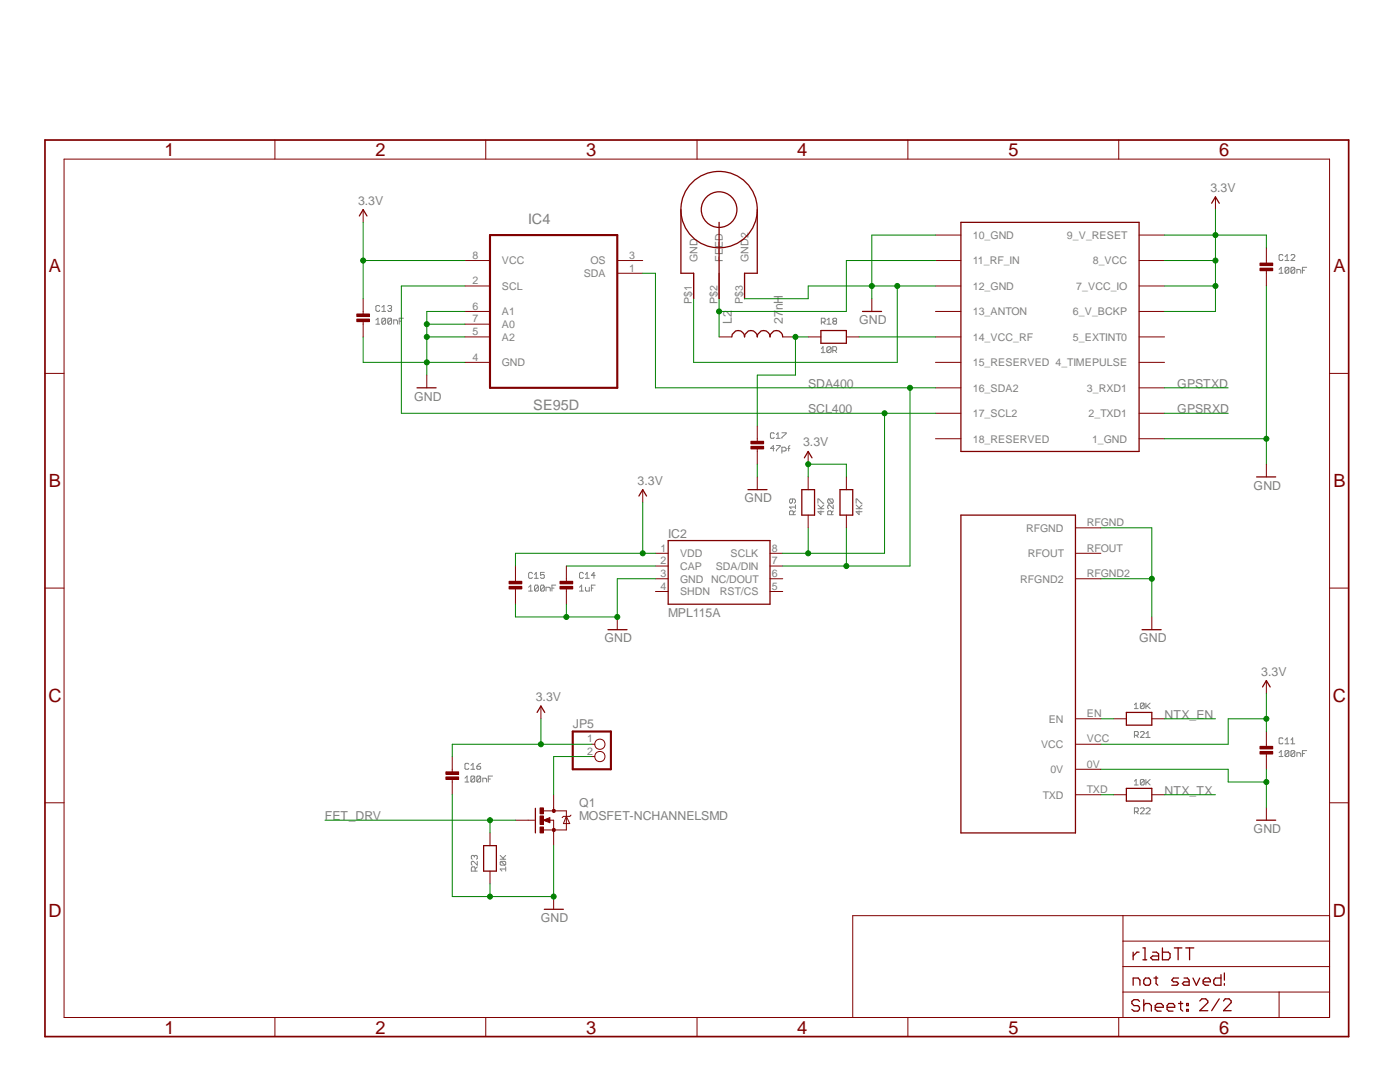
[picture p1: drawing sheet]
<svg xmlns="http://www.w3.org/2000/svg" width="279mm" height="216mm" viewBox="0 0 279 216" stroke-linecap="round" stroke-linejoin="round" font-family="sans-serif">
<g fill="none" stroke="#808080" stroke-width=".2">
<path d="M255.3 53.8l.4-.5v1.2M255.3 54.5h.7M256 51l-.1-.2h-.5l-.1 .2v.7l.1 .3h.5l.1-.3M256.5 51.2l.4-.4v1.2M256.5 52h.7M257.2 53.5l-.2-.2h-.4l-.1 .2v.8M257.2 53.5v.8l-.2 .2h-.4l-.1-.2M257.2 53.5l-.7 .8M257.6 51l.2-.2h.4l.2 .2v.2l-.8 .8h.8M258.4 53.5l-.2-.2h-.4l-.2 .2v.8M258.4 53.5v.8l-.2 .2h-.4l-.2-.2M258.4 53.5l-.8 .8"/>
<path d="M258.8 54.5v-.7h.5l.3 .1v.6M259.9 53.9h.4M260.8 53.3h-.9v1.2M75 63.8l.4-.3v1.2M75 64.7h.8M75.8 61.1l-.2-.1-.6 .1v.8l.3 .2h.3l.2-.2M76.2 62.1h.8M76.2 61.3l.4-.3v1.1M77 63.7v.7l-.2 .3h-.4l-.2-.3M77 63.7l-.2-.2h-.4l-.2 .2v.7M77 63.7l-.8 .7M77.4 61.1l.2-.1h.4l.1 .1-.1 .5"/>
<path d="M77.7 61.6h.3M78 61.6l.1 .1-.1 .4h-.4l-.2-.2M78.1 63.7v.7l-.1 .3h-.4l-.2-.3M78.1 63.7l-.1-.2h-.4l-.2 .2v.7M78.1 63.7l-.7 .7M78.6 64.7v-.9h.6l.1 .3v.6M79.7 64.1h.4M80.5 63.5h-.8v1.2M163.9 69.6l.4-.4v1.2M163.9 70.4h.8M163.9 64.3h.6l.2-.2v-.4l-.2-.2h-.6v1.2M164.3 64.3l.4 .4"/>
<path d="M165 64.7h.9M165 63.8l.4-.3v1.2M165.9 69.4v.8l-.3 .2-.6-.2M165.9 69.4l-.3-.2h-.3l-.3 .2v.8M165.9 69.4l-.9 .8M166.2 69.9h.6l.2-.1-.2-.6h-.6v1.2M166.5 64.1l-.3-.3v-.1l.3-.2h.3l.2 .2-.2 .4M166.5 64.1l-.3 .2 .3 .4h.3l.2-.3-.2-.3M166.5 64.1h.3M166.6 69.9l.4 .5M154.5 89.5h-.7l.5-.6v1.1M154.5 86.5l-.2-.1h-.4l-.1 .1v.8l.1 .2h.4l.2-.2"/>
<path d="M154.9 88.9h.8l-.8 1.1M154.9 87.5h.8M154.9 86.7l.4-.3v1.1M156 86.4h.9v.1l-.9 .8v.2M156 90h.6l.3-.2v-.3l-.3-.3h-.6v1.2M157.2 89.5h.4M157.6 88.9l-.2 .2v.9M158.2 99.6v.6l-.3 .2h-.2l-.1-.2 .1-.6h.8l.2 .2v.4l-.2 .2M165.4 99.6h.7l.2 .2-.2 .6M165.4 99.6l-.2 .2 .2 .6h.7M165.4 99.6l.7 .8M105.5 117.9h.8"/>
<path d="M105.5 117.2l.4-.4v1.1M106.3 114.5l-.2-.3h-.4l-.2 .3v.7l.2 .2h.4l.2-.2M106.7 115.4h.7M106.7 114.6l.3-.4v1.2M107.4 117v.8l-.1 .1h-.5l-.1-.1M107.4 117l-.1-.2h-.5l-.1 .2v.8M107.4 117l-.7 .8M108.6 117v.8l-.1 .1h-.5l-.1-.1M108.6 117l-.1-.2h-.5l-.1 .2v.8M108.6 114.2h-.7v.6l.3-.2 .4 .2v.4l-.1 .2h-.5l-.1-.2M108.6 117l-.7 .8M109 117.9v-.7h.6l.2 .1v.6"/>
<path d="M110.2 117.3h.4M110.9 116.8h-.7v1.1M115.7 117.2l.4-.4v1.1M115.7 117.9h.7M116.4 114.5l-.2-.3h-.4l-.1 .3v.7l.1 .2h.4l.2-.2M116.8 117.2v.6l.2 .1h.6v-.7M116.8 115.4h.8M116.8 114.6l.4-.4v1.2M118 117.3h.4M118.8 116.8h-.8v1.1M118.8 114.8h-.8l.5-.6v1.2M158.3 102.7v-.6l-.1-.2h-.5l-.1 .2v.6h1.1"/>
<path d="M158.7 101.9l-.4 .5M158.7 101.2h-1.1l.3 .3M158.7 100.8v.7M163.2 101.5h1.2M163.2 100.8l.8 .7M163.2 100.4v-.8l1.2 .8M163.8 101.9v.8l-.6-.6h1.2M164.4 100.8l-.6 .5M165.9 102.7v-.6l-.1-.2h-.4l-.2 .2v.6h1.1M166.3 100.8v.7l-.8-.7h-.1l-.2 .2v.3l.2 .2M166.3 101.9l-.4 .5M170.9 101.5h1.1"/>
<path d="M170.9 100.4v-.8l1.1 .8M170.9 100.8l.7 .7M171.4 101.9v.8l-.5-.6h1.1M172 100.8l-.6 .5M92.8 155.3l.4-.4v1.1M92.8 156h.8M93.6 152.5l-.2-.2h-.4l-.2 .2v.8l.2 .2h.4l.2-.2M94 153.5h.7M94 152.7l.4-.4v1.2M94.7 155v.9l-.1 .1h-.5l-.1-.1M94.7 155l-.1-.1h-.5l-.1 .1v.9M94.7 155l-.7 .9"/>
<path d="M95.2 152.9h.6l.1 .4-.1 .2h-.5l-.1-.2zM95.9 155v.9l-.1 .1h-.5l-.1-.1M95.9 155l-.1-.1h-.5l-.1 .1v.9M95.9 155l-.7 .9M95.9 152.3l-.4 .2-.3 .4M96.4 156v-.7h.5l.2 .1v.6M97.5 155.4h.4M98.3 154.9h-.8v1.1M226.4 140.6l.3-.3v1.1M226.4 155.9l.3-.4v1.1M226.4 141.4h.8M226.4 156.6h.8"/>
<path d="M226.4 146.7h.6l.2-.1v-.5l-.2-.1h-.6v1.2M226.7 146.7l.5 .5M227.6 146.1l.2-.1h.4l.1 .1v.3l-.7 .8h.7M228.3 140.5v.7l-.1 .2h-.4l-.2-.2M228.3 140.5l-.1-.2h-.4l-.2 .2v.7M228.3 155.7l-.1-.2h-.4l-.2 .2v.8M228.3 155.7v.8l-.1 .1h-.4l-.2-.1M228.3 140.5l-.7 .7M228.3 155.7l-.7 .8M228.7 140.3v1.1M228.7 155.5v1.1M228.7 147.2h.8"/>
<path d="M228.7 146.4l.4-.4v1.2M228.9 140.9l.6 .5M228.9 156l.6 .6M229.5 140.3l-.8 .8M229.5 155.5l-.8 .8M255.3 150.2l.4-.4v1.2M255.3 151h.7M256 147.4l-.1-.2h-.5l-.1 .2v.9l.1 .1h.5l.1-.1M256.5 148.4h.7M256.5 147.7l.4-.5v1.2M257.2 149.9v.9l-.2 .2h-.4l-.1-.2M257.2 149.9l-.2-.1h-.4l-.1 .1v.9"/>
<path d="M257.2 149.9l-.7 .9M257.6 148.4h.8M257.6 147.7l.4-.5v1.2M258.4 149.9v.9l-.2 .2h-.4l-.2-.2M258.4 149.9l-.2-.1h-.4l-.2 .1v.9M258.4 149.9l-.8 .9M258.8 151v-.8h.5l.3 .2v.6M259.9 150.4h.4M260.8 149.8h-.9v1.2M94.7 170.9l-.2-.2-.4 .2v.4l.1 .1M94.7 170.9l.1-.2 .4 .2v.4l-.1 .1M94.7 170.9v.1"/>
<path d="M94.8 173.8v-.6l-.1-.2h-.5l-.1 .2v.6h1.1M95.2 171.9v.7l-.7-.7h-.3l-.1 .1v.5l.1 .1M95.2 173l-.4 .4M99.8 171.4h1.1M99.8 170.7l.8 .7M100 171.9h.8l.1 .1v.5l-.1 .1M100 171.9l-.2 .1v.5l.2 .1h.8M100 171.9l.8 .7M100.9 173.4h-1.1l.4 .4M100.9 173v.8M100.9 170.7l-.6 .6M226.4 162h.6l.2-.2v-.4l-.2-.2h-.6v1.2"/>
<path d="M226.7 162l.5 .4M227.6 161.4l.2-.2h.4l.1 .2v.2l-.7 .8h.7M228.7 161.4l.2-.2 .6 .2v.2l-.8 .8h.8"/>
</g>
<g fill="none" stroke="#800000" stroke-width=".2">
<path d="M12.8 31.8h252.5v171.2h-252.5zM54.9 27.9v3.9M96.9 27.9v3.9M139.1 27.9v3.9M181.2 27.9v3.9M223.3 27.9v3.9M186.7 46.9h5.1M186.7 52h5.1M186.7 57.1h5.1M227.3 46.9h5.1M227.3 52h5.1M227.3 57.1h5.1"/>
<path d="M9 74.5h3.8M186.7 62.1h5.1M186.7 67.2h5.1M186.7 72.3h5.1M186.7 77.4h5.1M227.3 62.1h5.1M227.3 67.2h5.1M227.3 72.3h5.1M227.3 77.4h5.1M265.3 74.5h3.9M186.7 82.5h5.1M186.7 87.5h5.1"/>
<path d="M227.3 82.5h5.1M227.3 87.5h5.1M252.7 92.6v2.6M9 117.3h3.8M214.6 105.3h5.1M214.6 110.4h5.1M214.6 115.5h5.1M265.3 117.3h3.9M214.6 143.4h5.1M214.6 148.5h5.1M214.6 153.5h5.1M214.6 158.6h5.1"/>
<path d="M252.7 148.5v.7M252.7 150.2v.8M9 160.2h3.8M252.7 161.1v2.6M265.3 160.2h3.9M224.1 198h41.2M224.1 182.7v20.3M224.1 192.9h41.2M224.1 187.8h41.2M255.3 198v5M265.3 182.7h-95.1v20.3M54.9 203v3.8"/>
<path d="M96.9 203v3.8M139.1 203v3.8M181.2 203v3.8M223.3 203v3.8"/>
</g>
<g fill="none" stroke="#800000" stroke-width=".25">
<path d="M191.8 44.4h35.5v45.7h-35.5zM250.8 95.2h3.8M191.8 102.8h22.8v63.4h-22.8zM250.8 163.7h3.8M226.1 190v1.5M226.1 196.6v-1.4h1.1l.3 .4v1M227.3 190h-.4l-.8 .8M227.4 199.8l-.3-.3h-.8l-.4 .3v.4l.4 .5h.8l.3 .3v.4l-.3 .4h-.8l-.4-.4M228.1 189.1h.4v2.4M228.1 191.5h.8M228.3 199.5v2.3M228.6 195.2h.7l.3 .4v.7l-.3 .3h-.7l-.3-.3v-.7z"/>
<path d="M230 190h.8l.4 .3v1.2h-1.2l-.4-.4 .4-.3h1.2M230.3 195.2h.8M230.7 194.8v1.5l.4 .3M232 189.1v2.4h1.2l.3-.4v-.8l-.3-.3h-1.2M234.4 189.1h1.5M235.1 189.1v2.4M235.2 195.2h-1l-.4 .4 .4 .3h.7l.3 .4-.3 .3h-1.1M235.6 199.8v1.6l.5 .4M236.3 195.2h.7l.3 .4v1h-1l-.3-.3 .3-.4h1M236.6 189.1h1.7M237.4 189.1v2.4M238.1 195.2l.7 1.4 .6-1.4"/>
<path d="M239.4 199.7l.5-.4h.7l.4 .4v.4l-1.6 1.6h1.6M240.1 195.9h1.5v-.3l-.4-.4h-.7l-.4 .4v.7l.4 .3h.7M243.3 199.3l-1.5 2.4M243.7 194.5v2.1h-1.1l-.4-.3v-.7l.4-.4h1.1M244.2 199.7l.3-.4h.8l.4 .4v.4l-1.5 1.6h1.5M244.3 194.1v1.5M244.3 196.3v.3M228.3 200.7l.3-.5h.8l.4 .5v1.1M230.5 201h1.7v-.3l-.5-.5h-.7l-.5 .5v.7l.5 .4h.7M232.9 201h1.5v-.3l-.3-.5h-.8l-.4 .5v.7l.4 .4h.8M235.2 200.2h.9M236.8 200.2h.4v.5h-.4z"/>
<path d="M236.8 201.4h.4v.4h-.4z"/>
</g>
<path d="M9 27.9h260.2v178.9h-260.2z" fill="none" stroke="#800000" stroke-width=".34"/>
<path d="M251.5 149.9h2.5v.6h-2.5z" fill-rule="evenodd" fill="#800000"/>
<path d="M251.5 149.9h2.5v.6h-2.5z" fill="none" stroke="#800000" stroke-width=".2"/>
<path d="M251.5 148.9h2.5v.5h-2.5z" fill-rule="evenodd" fill="#800000"/>
<path d="M252.7 52v.7M252.7 53.8v.7M251.5 148.9h2.5v.5h-2.5zM252.7 146v2.5M252.7 151v2.5" fill="none" stroke="#800000" stroke-width=".2"/>
<path d="M251.5 53.5h2.5v.5h-2.5z" fill-rule="evenodd" fill="#800000"/>
<path d="M251.5 53.5h2.5v.5h-2.5z" fill="none" stroke="#800000" stroke-width=".2"/>
<path d="M251.5 52.5h2.5v.5h-2.5z" fill-rule="evenodd" fill="#800000"/>
<g fill="none" stroke="#800000" stroke-width=".2">
<path d="M242.6 39.3v2.5M174 59.6v2.5M251.5 52.5h2.5v.5h-2.5zM252.7 49.4v2.6M252.7 54.5v2.6M72.5 62.1v.8M72.5 63.9v.8M143.5 67.2h2.5M156.2 67.2h2.5M161.3 67.2h2.5M168.9 67.2h2.5M161.3 95.2v2.5"/>
<path d="M168.9 95.2v2.5M161.3 102.8v2.5M168.9 102.8v2.5M229.9 123.1v2.5M252.7 135.8v2.5"/>
</g>
<path d="M241.8 40.6l.8-1.3 .7 1.3M146 67.2a1.27 1.27 0 0 1 1.3-1.2 1.27 1.27 0 0 1 1.3 1.2 1.27 1.27 0 0 1 1.3-1.2 1.27 1.27 0 0 1 1.2 1.2 1.27 1.27 0 0 1 1.3-1.2 1.27 1.27 0 0 1 1.3 1.2 1.27 1.27 0 0 1 1.2-1.2 1.27 1.27 0 0 1 1.3 1.2M163.8 66h5.1v2.5h-5.1zM172.1 62.1h3.8M160 97.7h2.6v5.1h-2.6zM167.6 97.7h2.6v5.1h-2.6zM227.9 125.6h3.8M252 137.1l.7-1.3 .8 1.3" fill="none" stroke="#800000" stroke-width=".25"/>
<path d="M71.2 63.7h2.5v.5h-2.5z" fill-rule="evenodd" fill="#800000"/>
<path d="M71.2 63.7h2.5v.5h-2.5z" fill="none" stroke="#800000" stroke-width=".2"/>
<path d="M71.2 62.7h2.5v.5h-2.5z" fill-rule="evenodd" fill="#800000"/>
<g fill="none" stroke="#800000" stroke-width=".2">
<path d="M72.5 41.8v2.6M72.5 59.6v2.5M71.2 62.7h2.5v.5h-2.5zM72.5 64.7v2.5M85.2 74.8v2.6M161.3 90.1v2.5M113 115.5v.7M113 117.3v.7M130.8 110.4h2.5M130.8 112.9h2.5M130.8 115.5h2.5M130.8 118h2.5"/>
<path d="M153.7 110.4h2.5M153.7 112.9h2.5M153.7 115.5h2.5M153.7 118h2.5"/>
</g>
<path d="M71.7 43.1l.8-1.3 .7 1.3M83.2 77.4h3.8M160.5 91.4l.8-1.3 .8 1.3M133.3 107.9h20.4v12.7h-20.4z" fill="none" stroke="#800000" stroke-width=".25"/>
<path d="M111.8 117h2.5v.5h-2.5z" fill-rule="evenodd" fill="#800000"/>
<path d="M111.8 117h2.5v.5h-2.5z" fill="none" stroke="#800000" stroke-width=".2"/>
<path d="M111.8 116h2.5v.5h-2.5z" fill-rule="evenodd" fill="#800000"/>
<path d="M102.9 115.5v.7M102.9 117.3v.7M111.8 116h2.5v.5h-2.5zM113 112.9v2.6M113 118v2.6" fill="none" stroke="#800000" stroke-width=".2"/>
<path d="M101.6 117h2.5v.5h-2.5z" fill-rule="evenodd" fill="#800000"/>
<path d="M101.6 117h2.5v.5h-2.5z" fill="none" stroke="#800000" stroke-width=".2"/>
<path d="M101.6 116h2.5v.5h-2.5z" fill-rule="evenodd" fill="#800000"/>
<path d="M128.3 97.7v2.5M101.6 116h2.5v.5h-2.5zM102.9 112.9v2.6M102.9 118v2.6M123.2 123.1v2.5M105.4 163.7h1.3M108.5 163.7l1.2-.5v1zM108.5 161.8h4.5v3.8h-4.5M109.6 163.7h.9v2.5M110.5 161.1v.7M113 162.9l.7 1.4h-1.3zM114 162.6l-.3 .3h-1.3l-.2 .3" fill="none" stroke="#800000" stroke-width=".2"/>
<path d="M127.5 99l.8-1.3 .7 1.3M121.3 125.6h3.8M106.8 161.3v4.9" fill="none" stroke="#800000" stroke-width=".25"/>
<path d="M109.6 163.4l-.9 .3 .9 .2v-.2h-.2" fill="none" stroke="#800000" stroke-width=".34"/>
<path d="M110.3 165.4h.4v.5h-.4z" fill-rule="evenodd" fill="#800000"/>
<path d="M110.3 165.4h.4v.5h-.4z" fill="none" stroke="#800000" stroke-width=".2"/>
<path d="M110.3 161.5h.4v.6h-.4z" fill-rule="evenodd" fill="#800000"/>
<path d="M110.3 161.5h.4v.6h-.4z" fill="none" stroke="#800000" stroke-width=".2"/>
<path d="M107.8 165h.7v1.2h-.7z" fill-rule="evenodd" fill="#800000"/>
<path d="M107.8 165h.7v1.2h-.7z" fill="none" stroke="#800000" stroke-width=".2"/>
<path d="M107.8 161.2h.7v1.2h-.7z" fill-rule="evenodd" fill="#800000"/>
<path d="M107.8 161.2h.7v1.2h-.7z" fill="none" stroke="#800000" stroke-width=".2"/>
<path d="M107.8 162.8h.7v1.7h-.7z" fill-rule="evenodd" fill="#800000"/>
<g fill="none" stroke="#800000" stroke-width=".2">
<path d="M90.3 153.5v.8M90.3 155.3v.7M107.9 140.9v2.5M110.5 158.6v2.5M118.1 148.5h.6M118.1 151h.6M97.8 166.2v2.5M97.8 173.8v2.6M102.9 163.7h2.5M107.8 162.8h.7v1.7h-.7zM110.5 166.2v2.5M110.5 178.9v2.5"/>
<circle cx="119.7" cy="151" r="1.02"/>
<circle cx="119.7" cy="148.5" r="1.02"/>
</g>
<path d="M107.2 142.2l.7-1.3 .8 1.3M96.5 168.7h2.6v5.1h-2.6zM108.6 181.4h3.8" fill="none" stroke="#800000" stroke-width=".25"/>
<path d="M114.3 146h7.6v7.5h-7.6z" fill="none" stroke="#800000" stroke-width=".42"/>
<path d="M89 155h2.5v.5h-2.5z" fill-rule="evenodd" fill="#800000"/>
<path d="M89 155h2.5v.5h-2.5z" fill="none" stroke="#800000" stroke-width=".2"/>
<path d="M89 154h2.5v.5h-2.5z" fill-rule="evenodd" fill="#800000"/>
<g fill="none" stroke="#800000" stroke-width=".2">
<path d="M92.8 52h5M92.8 57.1h5M123.2 52h5.1M123.2 54.5h5.1M138.4 54.5v5.1M143.5 54.5v5.1M148.6 54.5v5.1M92.8 62.1h5M92.8 64.7h5M92.8 67.2h5M92.8 72.3h5M151.1 87.5v.8"/>
<path d="M151.1 89.3v.8M89 154h2.5v.5h-2.5zM90.3 151v2.5M90.3 156v2.6M222.2 143.4h2.6M222.2 158.6h2.6M229.9 143.4h2.5M229.9 158.6h2.5"/>
</g>
<g fill="none" stroke="#800000" stroke-width=".25">
<path d="M135.9 41.8v12.7h2.5v5.1M143.5 44.4v15.2M151.1 41.8v12.7h-2.5v5.1M224.8 142.2h5.1v2.5h-5.1zM224.8 157.3h5.1v2.6h-5.1z"/>
<circle cx="143.5" cy="41.8" r="7.6"/>
<circle cx="143.5" cy="41.8" r="3.6"/>
</g>
<path d="M97.8 46.9h25.4v30.5h-25.4z" fill="none" stroke="#800000" stroke-width=".42"/>
<path d="M149.9 89.1h2.5v.5h-2.5z" fill-rule="evenodd" fill="#800000"/>
<path d="M149.9 89.1h2.5v.5h-2.5z" fill="none" stroke="#800000" stroke-width=".2"/>
<path d="M149.9 88.1h2.5v.5h-2.5z" fill-rule="evenodd" fill="#800000"/>
<path d="M149.9 88.1h2.5v.5h-2.5zM151.1 85v2.5M151.1 90.1v2.5M151.1 95.2v2.5" fill="none" stroke="#800000" stroke-width=".2"/>
<path d="M149.3 97.7h3.8" fill="none" stroke="#800000" stroke-width=".25"/>
<path d="M252.7 57.1v35.5M232.4 77.4h12.7M232.4 82.5h12.7M232.4 87.5h20.3" fill="none" stroke="#008000" stroke-width=".2"/>
<circle cx="252.7" cy="87.5" r=".5" fill="#008000"/>
<g fill="none" stroke="#008000" stroke-width=".2">
<path d="M179.1 57.1h7.6M186.7 46.9h-12.7v12.7"/>
<circle cx="252.7" cy="87.5" r=".5"/>
</g>
<circle cx="174" cy="57.1" r=".5" fill="#008000"/>
<g fill="none" stroke="#008000" stroke-width=".2">
<path d="M174 57.1h5.1v15.2h-40.7v-12.7"/>
<circle cx="174" cy="57.1" r=".5"/>
</g>
<circle cx="179.1" cy="57.1" r=".5" fill="#008000"/>
<g fill="none" stroke="#008000" stroke-width=".2">
<path d="M174 57.1h-12.7v2.5h-12.7M219.7 115.5h10.2M219.7 105.3h10.2v17.8"/>
<circle cx="179.1" cy="57.1" r=".5"/>
</g>
<circle cx="229.9" cy="115.5" r=".5" fill="#008000"/>
<g fill="none" stroke="#008000" stroke-width=".2">
<path d="M219.7 153.5h25.4v2.5h7.6M252.7 153.5v7.6"/>
<circle cx="229.9" cy="115.5" r=".5"/>
</g>
<circle cx="252.7" cy="156" r=".5" fill="#008000"/>
<g fill="none" stroke="#008000" stroke-width=".2">
<path d="M85.2 72.3h7.6M92.8 62.1h-7.6v12.7"/>
<circle cx="252.7" cy="156" r=".5"/>
</g>
<circle cx="85.2" cy="72.3" r=".5" fill="#008000"/>
<g fill="none" stroke="#008000" stroke-width=".2">
<path d="M85.2 67.2h7.6"/>
<circle cx="85.2" cy="72.3" r=".5"/>
</g>
<circle cx="85.2" cy="67.2" r=".5" fill="#008000"/>
<g fill="none" stroke="#008000" stroke-width=".2">
<path d="M85.2 64.7h7.6"/>
<circle cx="85.2" cy="67.2" r=".5"/>
</g>
<circle cx="85.2" cy="64.7" r=".5" fill="#008000"/>
<g fill="none" stroke="#008000" stroke-width=".2">
<path d="M72.5 67.2v5.1h12.7M130.8 115.5h-7.6v7.6h-10.2v-2.5"/>
<circle cx="85.2" cy="64.7" r=".5"/>
</g>
<circle cx="123.2" cy="123.1" r=".5" fill="#008000"/>
<g fill="none" stroke="#008000" stroke-width=".2">
<path d="M102.9 120.6v2.5h10.1"/>
<circle cx="123.2" cy="123.1" r=".5"/>
</g>
<circle cx="113" cy="123.1" r=".5" fill="#008000"/>
<g fill="none" stroke="#008000" stroke-width=".2">
<path d="M110.5 168.7v10.2h-12.7v-2.5"/>
<circle cx="113" cy="123.1" r=".5"/>
</g>
<circle cx="110.5" cy="178.9" r=".5" fill="#008000"/>
<g fill="none" stroke="#008000" stroke-width=".2">
<path d="M90.3 158.6v20.3h7.5"/>
<circle cx="110.5" cy="178.9" r=".5"/>
</g>
<circle cx="97.8" cy="178.9" r=".5" fill="#008000"/>
<g fill="none" stroke="#008000" stroke-width=".2">
<path d="M232.4 46.9h10.2M242.6 41.8v15.3h-10.2M151.1 92.6v2.6"/>
<circle cx="97.8" cy="178.9" r=".5"/>
</g>
<circle cx="242.6" cy="46.9" r=".5" fill="#008000"/>
<g fill="none" stroke="#008000" stroke-width=".2">
<path d="M232.4 52h10.2"/>
<circle cx="242.6" cy="46.9" r=".5"/>
</g>
<circle cx="242.6" cy="52" r=".5" fill="#008000"/>
<g fill="none" stroke="#008000" stroke-width=".2">
<path d="M242.6 46.9h10.1v2.5M242.6 57.1v5h-10.2"/>
<circle cx="242.6" cy="52" r=".5"/>
</g>
<circle cx="242.6" cy="57.1" r=".5" fill="#008000"/>
<g fill="none" stroke="#008000" stroke-width=".2">
<path d="M252.7 138.3v7.7M252.7 143.4h-7.6v5.1h-25.4"/>
<circle cx="242.6" cy="57.1" r=".5"/>
</g>
<circle cx="252.7" cy="143.4" r=".5" fill="#008000"/>
<g fill="none" stroke="#008000" stroke-width=".2">
<path d="M72.5 44.4v15.2M72.5 52h20.3"/>
<circle cx="252.7" cy="143.4" r=".5"/>
</g>
<circle cx="72.5" cy="52" r=".5" fill="#008000"/>
<g fill="none" stroke="#008000" stroke-width=".2">
<path d="M161.3 95.2v-2.6h7.6v2.6"/>
<circle cx="72.5" cy="52" r=".5"/>
</g>
<circle cx="161.3" cy="92.6" r=".5" fill="#008000"/>
<g fill="none" stroke="#008000" stroke-width=".2">
<path d="M128.3 100.2v10.2M130.8 110.4h-27.9v2.5"/>
<circle cx="161.3" cy="92.6" r=".5"/>
</g>
<circle cx="128.3" cy="110.4" r=".5" fill="#008000"/>
<g fill="none" stroke="#008000" stroke-width=".2">
<path d="M107.9 143.4v5.1M118.1 148.5h-27.8v2.5"/>
<circle cx="128.3" cy="110.4" r=".5"/>
</g>
<circle cx="108" cy="148.5" r=".5" fill="#008000"/>
<g fill="none" stroke="#008000" stroke-width=".2">
<path d="M161.3 67.2h-2.6v7.6h-7.6v10.2M171.4 67.2h15.3"/>
<circle cx="108" cy="148.5" r=".5"/>
</g>
<circle cx="158.8" cy="67.2" r=".5" fill="#008000"/>
<g fill="none" stroke="#008000" stroke-width=".2">
<path d="M92.8 57.1h-12.7v25.4h106.6M176.5 82.5v27.9h-20.3M161.3 105.3v5.1"/>
<circle cx="158.8" cy="67.2" r=".5"/>
</g>
<circle cx="161.3" cy="110.4" r=".5" fill="#008000"/>
<circle cx="161.3" cy="110.4" r=".5" fill="none" stroke="#008000" stroke-width=".2"/>
<circle cx="176.5" cy="82.5" r=".5" fill="#008000"/>
<g fill="none" stroke="#008000" stroke-width=".2">
<path d="M128.3 54.5h2.5v22.9h55.9M181.6 77.4v35.5h-25.4M168.9 105.3v7.6"/>
<circle cx="176.5" cy="82.5" r=".5"/>
</g>
<circle cx="168.9" cy="112.9" r=".5" fill="#008000"/>
<circle cx="168.9" cy="112.9" r=".5" fill="none" stroke="#008000" stroke-width=".2"/>
<circle cx="181.6" cy="77.4" r=".5" fill="#008000"/>
<g fill="none" stroke="#008000" stroke-width=".2">
<path d="M113 112.9h17.8M64.9 163.7h38M97.8 163.7v2.5"/>
<circle cx="181.6" cy="77.4" r=".5"/>
</g>
<circle cx="97.8" cy="163.7" r=".5" fill="#008000"/>
<g fill="none" stroke="#008000" stroke-width=".2">
<path d="M143.5 59.6v7.6M143.5 62.1h25.4M118.1 151h-7.6v7.6"/>
<circle cx="97.8" cy="163.7" r=".5"/>
</g>
<circle cx="143.5" cy="62.1" r=".5" fill="#008000"/>
<g fill="none" stroke="#008000" stroke-width=".2">
<path d="M186.7 52h-17.8v10.1M219.7 143.4h2.5M219.7 158.6h2.5M232.4 143.4h10.2M232.4 158.6h10.2"/>
<circle cx="143.5" cy="62.1" r=".5"/>
</g>
<g font-size="3.6" fill="#800000">
<text x="32.9" y="31.1">1</text>
<text x="74.9" y="31.1">2</text>
<text x="117" y="31.1">3</text>
<text x="159.1" y="31.1">4</text>
<text x="201.3" y="31.1">5</text>
<text x="243.3" y="31.1">6</text>
<text x="9.7" y="54.4">A</text>
<text x="266.1" y="54.4">A</text>
<text x="9.7" y="97.2">B</text>
<text x="266.1" y="97.2">B</text>
<text x="9.7" y="140">C</text>
<text x="266" y="140">C</text>
<text x="9.7" y="182.9">D</text>
<text x="266" y="182.9">D</text>
<text x="32.9" y="206.2">1</text>
<text x="74.9" y="206.2">2</text>
<text x="117" y="206.2">3</text>
<text x="159.1" y="206.2">4</text>
<text x="201.3" y="206.2">5</text>
<text x="243.3" y="206.2">6</text>
</g>
<g font-size="2.9" fill="#808080">
<text x="105.4" y="44.8">IC4</text>
<text x="106.4" y="81.8">SE95D</text>
</g>
<g font-size="2.5" fill="#808080">
<text x="71.5" y="40.8">3.3V</text>
<text x="241.6" y="38.3">3.3V</text>
<text x="146" y="64.7" transform="rotate(-90 146 64.7)">L2</text>
<text x="156.2" y="64.7" transform="rotate(-90 156.2 64.7)">27nH</text>
<text x="171.4" y="64.7">GND</text>
<text x="161.3" y="77.4">SDA400</text>
<text x="234.9" y="77.4">GPSTXD</text>
<text x="82.6" y="79.9">GND</text>
<text x="161.3" y="82.5">SCL400</text>
<text x="234.9" y="82.5">GPSRXD</text>
<text x="160.3" y="89.1">3.3V</text>
<text x="127.3" y="96.7">3.3V</text>
<text x="148.6" y="100.2">GND</text>
<text x="250.2" y="97.7">GND</text>
<text x="133.3" y="107.4">IC2</text>
<text x="133.3" y="123.1">MPL115A</text>
<text x="120.6" y="128.2">GND</text>
<text x="227.3" y="128.2">GND</text>
<text x="251.7" y="134.8">3.3V</text>
<text x="106.9" y="139.9">3.3V</text>
<text x="232.4" y="143.4">NTX_EN</text>
<text x="114.3" y="145.3">JP5</text>
<text x="115.6" y="161.1">Q1</text>
<text x="232.4" y="158.6">NTX_TX</text>
<text x="64.9" y="163.7">FET_DRV</text>
<text x="115.6" y="163.7">MOSFET-NCHANNELSMD</text>
<text x="250.2" y="166.2">GND</text>
<text x="107.9" y="184">GND</text>
</g>
<g font-size="2.1" fill="#808080">
<text x="194.1" y="47.7">10_GND</text>
<text x="212.9" y="47.7">9_V_RESET</text>
<text x="94.3" y="51.6">8</text>
<text x="100.2" y="52.7">VCC</text>
<text x="117.9" y="52.7">OS</text>
<text x="125.6" y="51.6">3</text>
<text x="139.2" y="52.2" transform="rotate(-90 139.2 52.2)">GND</text>
<text x="144.3" y="52.2" transform="rotate(-90 144.3 52.2)">FEED</text>
<text x="149.4" y="52.2" transform="rotate(-90 149.4 52.2)">GND2</text>
<text x="194.1" y="52.7">11_RF_IN</text>
<text x="218.1" y="52.7">8_VCC</text>
<text x="94.3" y="56.7">2</text>
<text x="100.2" y="57.8">SCL</text>
<text x="116.5" y="55.3">SDA</text>
<text x="125.6" y="54.2">1</text>
<text x="194.1" y="57.8">12_GND</text>
<text x="214.8" y="57.8">7_VCC_IO</text>
<text x="94.3" y="61.8">6</text>
<text x="94.3" y="64.3">7</text>
<text x="100.2" y="62.9">A1</text>
<text x="100.2" y="65.4">A0</text>
<text x="138.1" y="60.7" transform="rotate(-90 138.1 60.7)">P$1</text>
<text x="143.2" y="60.7" transform="rotate(-90 143.2 60.7)">P$2</text>
<text x="148.3" y="60.7" transform="rotate(-90 148.3 60.7)">P$3</text>
<text x="194.1" y="62.9">13_ANTON</text>
<text x="214.1" y="62.9">6_V_BCKP</text>
<text x="94.3" y="66.9">5</text>
<text x="94.3" y="72">4</text>
<text x="100.2" y="68">A2</text>
<text x="194.1" y="68">14_VCC_RF</text>
<text x="214.1" y="68">5_EXTINT0</text>
<text x="100.2" y="73.1">GND</text>
<text x="194.1" y="73.1">15_RESERVED 4_TIMEPULSE</text>
<text x="194.1" y="78.1">16_SDA2</text>
<text x="194.1" y="83.2">17_SCL2</text>
<text x="216.9" y="78.1">3_RXD1</text>
<text x="217.3" y="83.2">2_TXD1</text>
<text x="194.1" y="88.3">18_RESERVED</text>
<text x="217.9" y="88.3">1_GND</text>
<text x="204.8" y="106.1">RFGND</text>
<text x="216.9" y="105">RFGND</text>
<text x="131.8" y="110.1">1</text>
<text x="131.8" y="112.6">2</text>
<text x="135.7" y="111.2">VDD</text>
<text x="135.7" y="113.7">CAP</text>
<text x="142.8" y="113.7">SDA/DIN</text>
<text x="145.8" y="111.2">SCLK</text>
<text x="154" y="112.6">7</text>
<text x="154" y="110.1">8</text>
<text x="205.1" y="111.2">RFOUT</text>
<text x="216.9" y="110.1">RFOUT</text>
<text x="131.8" y="115.1">3</text>
<text x="131.8" y="117.7">4</text>
<text x="135.7" y="116.2">GND</text>
<text x="135.7" y="118.8">SHDN</text>
<text x="141.9" y="116.2">NC/DOUT</text>
<text x="143.7" y="118.8">RST/CS</text>
<text x="154" y="117.7">5</text>
<text x="154" y="115.1">6</text>
<text x="203.6" y="116.2">RFGND2</text>
<text x="216.9" y="115.1">RFGND2</text>
<text x="216.9" y="143">EN</text>
<text x="117.2" y="148.1">1</text>
<text x="207.8" y="149.3">VCC</text>
<text x="209.3" y="144.2">EN</text>
<text x="216.9" y="148.1">VCC</text>
<text x="117.2" y="150.6">2</text>
<text x="209.6" y="154.3">0V</text>
<text x="216.9" y="153.2">0V</text>
<text x="208.1" y="159.3">TXD</text>
<text x="216.9" y="158.2">TXD</text>
</g>
</svg>
